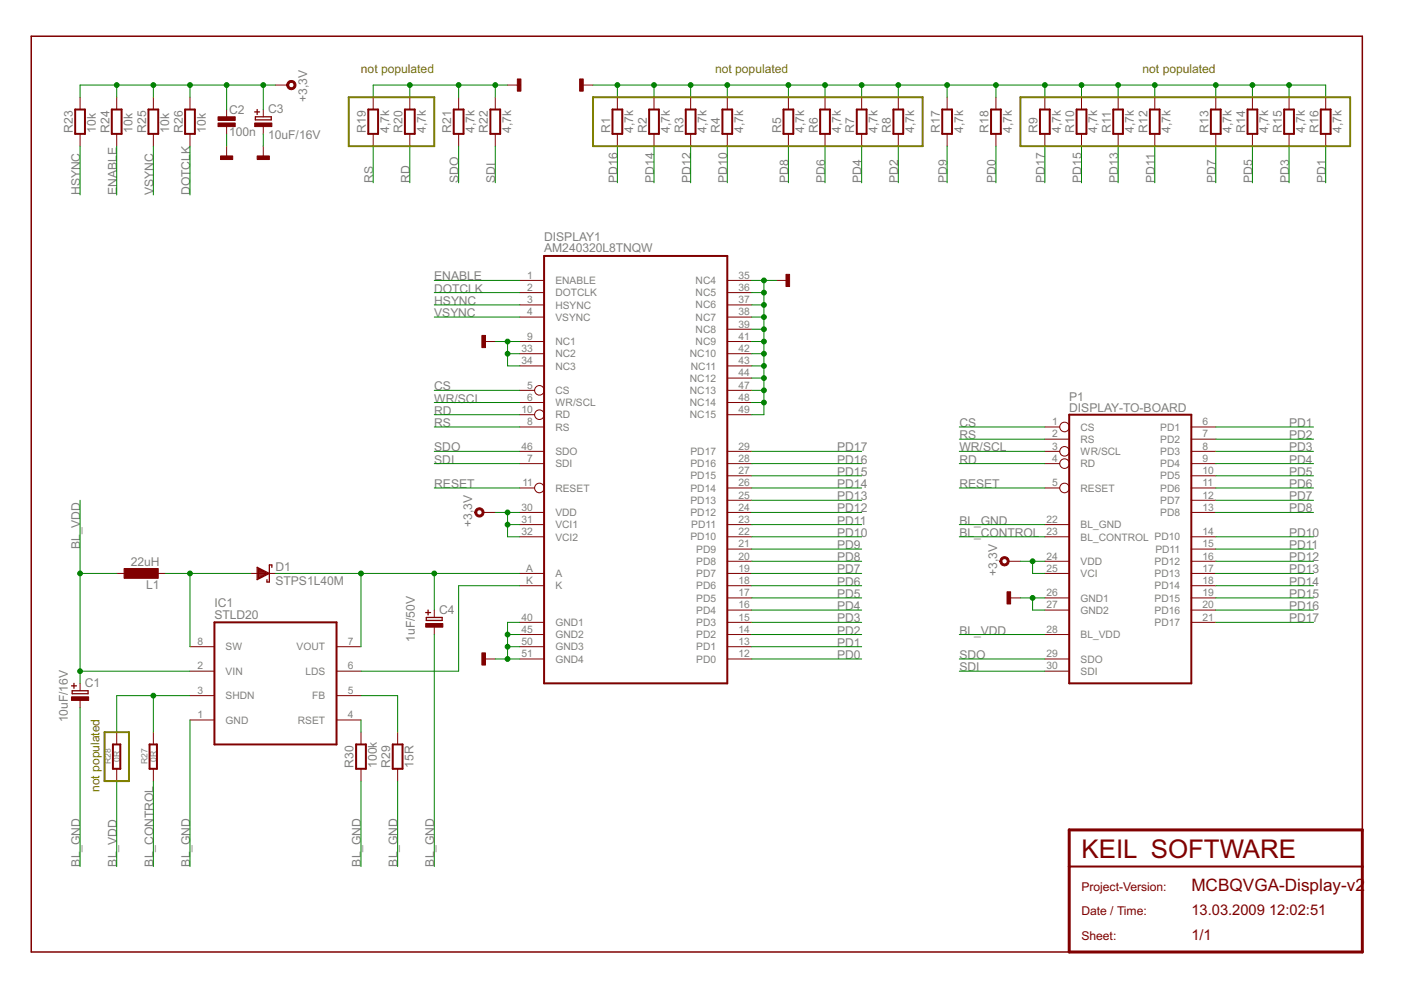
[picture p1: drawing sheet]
<svg xmlns="http://www.w3.org/2000/svg" width="297mm" height="210mm" viewBox="0 0 297 210" stroke-linecap="round" stroke-linejoin="round" font-family="sans-serif">
<g fill="#800000" stroke="#800000" stroke-width=".32">
<path d="M6.6 7.7v194.1z"/>
<path d="M6.6 7.7h282.2z"/>
<path d="M288.8 7.7v168.3z"/>
<path d="M6.6 201.8h220.1z"/>
</g>
<g fill="#800000" stroke="#800000" stroke-width=".63">
<path d="M226.7 183.7v18.1z"/>
<path d="M226.7 176v7.7z"/>
<path d="M226.7 176h62.1z"/>
<path d="M288.8 176v7.7z"/>
<path d="M288.8 183.7v18.1z"/>
<path d="M226.7 201.8h62.1z"/>
</g>
<g fill="#800000" stroke="#800000" stroke-width=".42">
<path d="M226.7 183.7h62.1z"/>
<path d="M115.4 144.9h38.8z"/>
<path d="M154.2 54.3v90.6z"/>
<path d="M115.4 54.3h38.8z"/>
<path d="M115.4 54.3v90.6z"/>
<path d="M226.7 87.9h25.9z"/>
<path d="M252.6 87.9v57z"/>
<path d="M226.7 144.9h25.9z"/>
<path d="M226.7 87.9v57z"/>
<path d="M199.8 23.2v5.2z"/>
<path d="M199.8 23.2h2z"/>
<path d="M201.8 23.2v5.2z"/>
<path d="M199.8 28.4h2z"/>
<path d="M210.1 23.2v5.2z"/>
<path d="M210.1 23.2h2.1z"/>
<path d="M212.2 23.2v5.2z"/>
<path d="M210.1 28.4h2.1z"/>
<path d="M96.2 23.2v5.2z"/>
<path d="M96.2 23.2h2.1z"/>
<path d="M98.3 23.2v5.2z"/>
<path d="M96.2 28.4h2.1z"/>
<path d="M104 23.2v5.2z"/>
<path d="M104 23.2h2z"/>
<path d="M106 23.2v5.2z"/>
<path d="M104 28.4h2z"/>
<path d="M15.9 23.2v5.2z"/>
<path d="M15.9 23.2h2.1z"/>
<path d="M18 23.2v5.2z"/>
<path d="M15.9 28.4h2.1z"/>
<path d="M23.7 23.2v5.2z"/>
<path d="M23.7 23.2h2.1z"/>
<path d="M25.8 23.2v5.2z"/>
<path d="M23.7 28.4h2.1z"/>
<path d="M31.5 23.2v5.2z"/>
<path d="M31.5 23.2h2z"/>
<path d="M33.5 23.2v5.2z"/>
<path d="M31.5 28.4h2z"/>
<path d="M39.2 23.2v5.2z"/>
<path d="M39.2 23.2h2.1z"/>
<path d="M41.3 23.2v5.2z"/>
<path d="M39.2 28.4h2.1z"/>
<path d="M45.5 157.8h25.9z"/>
<path d="M71.4 132v25.8z"/>
<path d="M45.5 132h25.9z"/>
<path d="M45.5 132v25.8z"/>
<path d="M31.7 157.8v5.2z"/>
<path d="M31.7 163h1.6z"/>
<path d="M33.3 157.8v5.2z"/>
<path d="M31.7 157.8h1.6z"/>
<path d="M23.9 157.8v5.2z"/>
<path d="M23.9 163h1.6z"/>
<path d="M25.5 157.8v5.2z"/>
<path d="M23.9 157.8h1.6z"/>
<path d="M83.3 157.8v5.2z"/>
<path d="M83.3 157.8h2z"/>
<path d="M85.3 157.8v5.2z"/>
<path d="M83.3 163h2z"/>
<path d="M75.5 157.8v5.2z"/>
<path d="M75.5 157.8h2.1z"/>
<path d="M77.6 157.8v5.2z"/>
<path d="M75.5 163h2.1z"/>
<path d="M78.1 23.2v5.2z"/>
<path d="M78.1 23.2h2.1z"/>
<path d="M80.2 23.2v5.2z"/>
<path d="M78.1 28.4h2.1z"/>
<path d="M85.9 23.2v5.2z"/>
<path d="M85.9 23.2h2z"/>
<path d="M87.9 23.2v5.2z"/>
<path d="M85.9 28.4h2z"/>
<path d="M129.9 23.2v5.2z"/>
<path d="M129.9 23.2h2z"/>
<path d="M131.9 23.2v5.2z"/>
<path d="M129.9 28.4h2z"/>
<path d="M137.6 23.2v5.2z"/>
<path d="M137.6 23.2h2.1z"/>
<path d="M139.7 23.2v5.2z"/>
<path d="M137.6 28.4h2.1z"/>
<path d="M145.4 23.2v5.2z"/>
<path d="M145.4 23.2h2.1z"/>
<path d="M147.5 23.2v5.2z"/>
<path d="M145.4 28.4h2.1z"/>
<path d="M153.2 23.2v5.2z"/>
<path d="M153.2 23.2h2z"/>
<path d="M155.2 23.2v5.2z"/>
<path d="M153.2 28.4h2z"/>
<path d="M166.1 23.2v5.2z"/>
<path d="M166.1 23.2h2.1z"/>
<path d="M168.2 23.2v5.2z"/>
<path d="M166.1 28.4h2.1z"/>
<path d="M173.9 23.2v5.2z"/>
<path d="M173.9 23.2h2.1z"/>
<path d="M176 23.2v5.2z"/>
<path d="M173.9 28.4h2.1z"/>
<path d="M181.7 23.2v5.2z"/>
<path d="M181.7 23.2h2z"/>
<path d="M183.7 23.2v5.2z"/>
<path d="M181.7 28.4h2z"/>
<path d="M189.4 23.2v5.2z"/>
<path d="M189.4 23.2h2.1z"/>
<path d="M191.5 23.2v5.2z"/>
<path d="M189.4 28.4h2.1z"/>
<path d="M220.5 23.2v5.2z"/>
<path d="M220.5 23.2h2.1z"/>
<path d="M222.6 23.2v5.2z"/>
<path d="M220.5 28.4h2.1z"/>
<path d="M228.3 23.2v5.2z"/>
<path d="M228.3 23.2h2z"/>
<path d="M230.3 23.2v5.2z"/>
<path d="M228.3 28.4h2z"/>
<path d="M236 23.2v5.2z"/>
<path d="M236 23.2h2.1z"/>
<path d="M238.1 23.2v5.2z"/>
<path d="M236 28.4h2.1z"/>
<path d="M243.8 23.2v5.2z"/>
<path d="M243.8 23.2h2.1z"/>
<path d="M245.9 23.2v5.2z"/>
<path d="M243.8 28.4h2.1z"/>
<path d="M256.7 23.2v5.2z"/>
<path d="M256.7 23.2h2.1z"/>
<path d="M258.8 23.2v5.2z"/>
<path d="M256.7 28.4h2.1z"/>
<path d="M264.5 23.2v5.2z"/>
<path d="M264.5 23.2h2.1z"/>
<path d="M266.6 23.2v5.2z"/>
<path d="M264.5 28.4h2.1z"/>
<path d="M272.3 23.2v5.2z"/>
<path d="M272.3 23.2h2z"/>
<path d="M274.3 23.2v5.2z"/>
<path d="M272.3 28.4h2z"/>
<path d="M280 23.2v5.2z"/>
<path d="M280 23.2h2.1z"/>
<path d="M282.1 23.2v5.2z"/>
<path d="M280 28.4h2.1z"/>
</g>
<g fill="#800000" stroke="#800000" stroke-width=".21">
<path d="M110.2 108.6h5.2z"/>
<path d="M110.2 132h5.2z"/>
<path d="M110.2 59.5h5.2z"/>
<path d="M110.2 62h5.2z"/>
<path d="M110.2 64.6h5.2z"/>
<path d="M110.2 67.2h5.2z"/>
<path d="M110.2 72.4h5.2z"/>
<path d="M110.2 75h5.2z"/>
<path d="M110.2 77.6h5.2z"/>
<path d="M110.2 82.8h3.1z"/>
<path d="M110.2 85.3h5.2z"/>
<path d="M110.2 87.9h3.1z"/>
<path d="M110.2 90.5h5.2z"/>
<path d="M110.2 95.7h5.2z"/>
<path d="M110.2 98.3h5.2z"/>
<path d="M110.2 103.5h3.1z"/>
<path d="M110.2 111.2h5.2z"/>
<path d="M110.2 113.8h5.2z"/>
<path d="M110.2 121.6h5.2z"/>
<path d="M110.2 124.2h5.2z"/>
<path d="M110.2 134.5h5.2z"/>
<path d="M110.2 137.1h5.2z"/>
<path d="M110.2 139.7h5.2z"/>
<path d="M154.2 59.5h5.2z"/>
<path d="M154.2 62h5.2z"/>
<path d="M154.2 64.6h5.2z"/>
<path d="M154.2 67.2h5.2z"/>
<path d="M154.2 69.8h5.2z"/>
<path d="M154.2 72.4h5.2z"/>
<path d="M154.2 75h5.2z"/>
<path d="M154.2 77.6h5.2z"/>
<path d="M154.2 80.2h5.2z"/>
<path d="M154.2 82.8h5.2z"/>
<path d="M154.2 85.3h5.2z"/>
<path d="M154.2 87.9h5.2z"/>
<path d="M154.2 139.7h5.2z"/>
<path d="M154.2 137.1h5.2z"/>
<path d="M154.2 134.5h5.2z"/>
<path d="M154.2 132h5.2z"/>
<path d="M154.2 129.3h5.2z"/>
<path d="M154.2 126.8h5.2z"/>
<path d="M154.2 124.2h5.2z"/>
<path d="M154.2 121.6h5.2z"/>
<path d="M154.2 119h5.2z"/>
<path d="M154.2 116.4h5.2z"/>
<path d="M154.2 113.8h5.2z"/>
<path d="M154.2 111.2h5.2z"/>
<path d="M154.2 108.6h5.2z"/>
<path d="M154.2 106.1h5.2z"/>
<path d="M154.2 103.5h5.2z"/>
<path d="M154.2 100.9h5.2z"/>
<path d="M154.2 98.3h5.2z"/>
<path d="M154.2 95.7h5.2z"/>
<path d="M252.6 90.5h5.2z"/>
<path d="M221.5 90.5h3.2z"/>
<path d="M221.5 93.1h5.2z"/>
<path d="M221.5 95.7h3.2z"/>
<path d="M221.5 98.3h3.2z"/>
<path d="M221.5 103.5h3.2z"/>
<path d="M221.5 111.2h5.2z"/>
<path d="M221.5 113.8h5.2z"/>
<path d="M221.5 119h5.2z"/>
<path d="M221.5 121.6h5.2z"/>
<path d="M221.5 126.8h5.2z"/>
<path d="M221.5 129.3h5.2z"/>
<path d="M221.5 134.5h5.2z"/>
<path d="M221.5 139.7h5.2z"/>
<path d="M221.5 142.3h5.2z"/>
<path d="M252.6 93.1h5.2z"/>
<path d="M252.6 95.7h5.2z"/>
<path d="M252.6 98.3h5.2z"/>
<path d="M252.6 100.9h5.2z"/>
<path d="M252.6 103.5h5.2z"/>
<path d="M252.6 106.1h5.2z"/>
<path d="M252.6 108.6h5.2z"/>
<path d="M252.6 113.8h5.2z"/>
<path d="M252.6 116.4h5.2z"/>
<path d="M252.6 119h5.2z"/>
<path d="M252.6 121.6h5.2z"/>
<path d="M252.6 124.2h5.2z"/>
<path d="M252.6 126.8h5.2z"/>
<path d="M252.6 129.3h5.2z"/>
<path d="M252.6 132h5.2z"/>
<path d="M213.8 126.8h2.5z"/>
<path d="M213.8 119h2.5z"/>
<path d="M102.4 108.6h2.6z"/>
<path d="M102.4 139.7h2.6z"/>
<path d="M123.1 18h2.6z"/>
<path d="M200.8 28.4v2.6z"/>
<path d="M200.8 20.6v2.6z"/>
<path d="M211.2 28.4v2.6z"/>
<path d="M211.2 20.6v2.6z"/>
<path d="M97.2 28.4v2.6z"/>
<path d="M97.2 20.6v2.6z"/>
<path d="M105 28.4v2.6z"/>
<path d="M105 20.6v2.6z"/>
<path d="M107.6 18h2.6z"/>
<path d="M17 28.4v2.6z"/>
<path d="M17 20.6v2.6z"/>
<path d="M24.7 28.4v2.6z"/>
<path d="M24.7 20.6v2.6z"/>
<path d="M32.5 28.4v2.6z"/>
<path d="M32.5 20.6v2.6z"/>
<path d="M40.3 28.4v2.6z"/>
<path d="M40.3 20.6v2.6z"/>
<path d="M48 23.2v1.6z"/>
<path d="M48 26.8v1.6z"/>
<path d="M55.8 23.2v1.6z"/>
<path d="M55.8 26.8v1.6z"/>
<path d="M58.4 18h2.6z"/>
<path d="M48 31v2.6z"/>
<path d="M55.8 31v2.6z"/>
<path d="M102.4 72.4h2.6z"/>
<path d="M40.3 147.5h5.2z"/>
<path d="M71.4 152.7h5.1z"/>
<path d="M40.3 152.7h5.2z"/>
<path d="M40.3 137.1h5.2z"/>
<path d="M71.4 137.1h5.1z"/>
<path d="M71.4 142.3h5.1z"/>
<path d="M71.4 147.5h5.1z"/>
<path d="M40.3 142.3h5.2z"/>
<path d="M53.2 121.6h2.6z"/>
<path d="M55.8 121.6h2.6z"/>
<path d="M32.5 121.6h2.6z"/>
<path d="M24.7 121.6h2.6z"/>
<path d="M17 144.9v1.6z"/>
<path d="M17 148.5v1.6z"/>
<path d="M32.5 155.2v2.6z"/>
<path d="M32.5 163v2.6z"/>
<path d="M24.7 155.2v2.6z"/>
<path d="M24.7 163v2.6z"/>
<path d="M92.1 129.3v1.6z"/>
<path d="M92.1 133v1.5z"/>
<path d="M84.3 163v2.6z"/>
<path d="M84.3 155.2v2.6z"/>
<path d="M76.5 163v2.6z"/>
<path d="M76.5 155.2v2.6z"/>
<path d="M164.6 59.5h2.6z"/>
<path d="M79.1 28.4v2.6z"/>
<path d="M79.1 20.6v2.6z"/>
<path d="M86.9 28.4v2.6z"/>
<path d="M86.9 20.6v2.6z"/>
<path d="M130.9 28.4v2.6z"/>
<path d="M130.9 20.6v2.6z"/>
<path d="M138.7 28.4v2.6z"/>
<path d="M138.7 20.6v2.6z"/>
<path d="M146.4 28.4v2.6z"/>
<path d="M146.4 20.6v2.6z"/>
<path d="M154.2 28.4v2.6z"/>
<path d="M154.2 20.6v2.6z"/>
<path d="M167.2 28.4v2.6z"/>
<path d="M167.2 20.6v2.6z"/>
<path d="M174.9 28.4v2.6z"/>
<path d="M174.9 20.6v2.6z"/>
<path d="M182.7 28.4v2.6z"/>
<path d="M182.7 20.6v2.6z"/>
<path d="M190.5 28.4v2.6z"/>
<path d="M190.5 20.6v2.6z"/>
<path d="M221.5 28.4v2.6z"/>
<path d="M221.5 20.6v2.6z"/>
<path d="M229.3 28.4v2.6z"/>
<path d="M229.3 20.6v2.6z"/>
<path d="M237.1 28.4v2.6z"/>
<path d="M237.1 20.6v2.6z"/>
<path d="M244.8 28.4v2.6z"/>
<path d="M244.8 20.6v2.6z"/>
<path d="M257.8 28.4v2.6z"/>
<path d="M257.8 20.6v2.6z"/>
<path d="M265.5 28.4v2.6z"/>
<path d="M265.5 20.6v2.6z"/>
<path d="M273.3 28.4v2.6z"/>
<path d="M273.3 20.6v2.6z"/>
<path d="M281.1 28.4v2.6z"/>
<path d="M281.1 20.6v2.6z"/>
<path d="M212.2 118.4a.98 .98 0 0 1 1.6 0 .98 .98 0 0 1-.5 1.5 .98 .98 0 0 1-1.3-.9h.4a.58 .58 0 0 1 .8-.5 .58 .58 0 0 1 .2 1 .58 .58 0 0 1-1-.3v-.2h-.4z" fill-rule="evenodd"/>
<path d="M101.1 107.8a.98 .98 0 0 1 1.4 .4 .98 .98 0 0 1-.6 1.4 .98 .98 0 0 1-1.2-1h.4a.57 .57 0 0 1 .7-.5 .57 .57 0 0 1 .3 .9 .57 .57 0 0 1-1-.2v-.2h-.4z" fill-rule="evenodd"/>
<path d="M61.2 17.2a.99 .99 0 0 1 1.5 .4 .99 .99 0 0 1-.7 1.4 .99 .99 0 0 1-1.2-1h.4a.57 .57 0 0 1 .8-.5 .57 .57 0 0 1 .1 1 .57 .57 0 0 1-.9-.3v-.2h-.4z" fill-rule="evenodd"/>
</g>
<g fill="none" stroke="#800000" stroke-width=".21">
<circle cx="114.4" cy="82.8" r="1.02"/>
<circle cx="114.4" cy="87.9" r="1.02"/>
<circle cx="225.7" cy="95.7" r="1.02"/>
<circle cx="225.7" cy="90.5" r="1.02"/>
<circle cx="225.7" cy="98.3" r="1.02"/>
<circle cx="114.4" cy="103.5" r="1.02"/>
<circle cx="225.7" cy="103.5" r="1.02"/>
</g>
<g fill="#800000" stroke="#800000" stroke-width=".21">
<path d="M213.5 125.5h.8v2.6h-.8z"/>
<path d="M102.2 138.4h.7v2.6h-.7z"/>
<path d="M122.9 16.7h.8v2.6h-.8z"/>
<path d="M109.7 16.7h.7v2.6h-.7z"/>
<path d="M46.2 24.8h3.7v.7h-3.7z"/>
<path d="M46.2 26.1h3.7v.7h-3.7z"/>
<path d="M54 26.1h3.6v.7h-3.6z"/>
<path d="M46.8 33.1h2.5v.7h-2.5z"/>
<path d="M54.5 33.1h2.6v.7h-2.6z"/>
<path d="M102.2 71.1h.7v2.6h-.7z"/>
<path d="M26.3 120.5h7.2v2.1h-7.2z"/>
<path d="M15.2 147.7h3.6v.8h-3.6z"/>
<path d="M90.3 132.2h3.6v.8h-3.6z"/>
<path d="M166.6 58.2h.8v2.5h-.8z"/>
</g>
<g fill="#800000" stroke="#800000" stroke-width=".28">
<path d="M54.1 24.8h3.4z"/>
<path d="M54.1 24.8v.6z"/>
<path d="M54.1 25.4h3.4z"/>
<path d="M57.5 24.8v.6z"/>
<path d="M54 23.7h1z"/>
<path d="M54.5 23.2v1.1z"/>
<path d="M54.5 122.9l2.6-1.3z"/>
<path d="M54.5 120.3l2.6 1.3z"/>
<path d="M57.1 119.8v1.8z"/>
<path d="M54.5 120.3v2.6z"/>
<path d="M57.1 121.6v1.8z"/>
<path d="M54.8 120.5l1.8 1.1z"/>
<path d="M54.8 122.6l1.8-1z"/>
<path d="M54.8 120.5v2.1z"/>
<path d="M54.8 122.4h.4z"/>
<path d="M54.8 122.1h.8z"/>
<path d="M54.8 121.9h1.2z"/>
<path d="M54.8 121.7h1.6z"/>
<path d="M54.8 121.5h1.6z"/>
<path d="M54.8 121.2h1.2z"/>
<path d="M54.8 121h.8z"/>
<path d="M54.8 120.8h.4z"/>
<path d="M57.1 119.8h.5z"/>
<path d="M56.6 123.4h.5z"/>
<path d="M57.6 119.8v.5z"/>
<path d="M56.6 122.9v.5z"/>
<path d="M15.3 146.5h3.4z"/>
<path d="M15.3 146.5v.6z"/>
<path d="M15.3 147.1h3.4z"/>
<path d="M18.7 146.5v.6z"/>
<path d="M15.2 145.4h1z"/>
<path d="M15.7 144.9v1z"/>
<path d="M90.4 130.9h3.3z"/>
<path d="M90.4 130.9v.7z"/>
<path d="M90.4 131.6h3.3z"/>
<path d="M93.7 130.9v.7z"/>
<path d="M90.3 129.9h1z"/>
<path d="M90.8 129.3v1.1z"/>
</g>
<g fill="#008000" stroke="#008000" stroke-width=".21">
<path d="M216.3 119h2.6z"/>
<path d="M218.9 119h2.6z"/>
<path d="M218.9 119v2.6z"/>
<path d="M218.9 121.6h2.6z"/>
<path d="M105 108.6h2.6z"/>
<path d="M107.6 108.6h2.6z"/>
<path d="M107.6 108.6v2.6z"/>
<path d="M107.6 111.2h2.6z"/>
<path d="M107.6 111.2v2.6z"/>
<path d="M107.6 113.8h2.6z"/>
<path d="M55.8 18h2.6z"/>
<path d="M48 18h7.8z"/>
<path d="M40.3 18h7.7z"/>
<path d="M32.5 18h7.8z"/>
<path d="M24.7 18h7.8z"/>
<path d="M17 18h7.7z"/>
<path d="M17 18v2.6z"/>
<path d="M24.7 18v2.6z"/>
<path d="M32.5 18v2.6z"/>
<path d="M40.3 18v2.6z"/>
<path d="M48 18v5.2z"/>
<path d="M55.8 18v5.2z"/>
<path d="M216.3 126.8h2.6z"/>
<path d="M218.9 126.8h2.6z"/>
<path d="M218.9 126.8v2.5z"/>
<path d="M218.9 129.3h2.6z"/>
<path d="M105 139.7h2.6z"/>
<path d="M107.6 139.7h2.6z"/>
<path d="M107.6 137.1v2.6z"/>
<path d="M107.6 134.5v2.6z"/>
<path d="M107.6 132v2.5z"/>
<path d="M107.6 132h2.6z"/>
<path d="M107.6 134.5h2.6z"/>
<path d="M107.6 137.1h2.6z"/>
<path d="M125.7 18h5.2z"/>
<path d="M130.9 18v2.6z"/>
<path d="M130.9 18h7.8z"/>
<path d="M138.7 18h7.7z"/>
<path d="M146.4 18h7.8z"/>
<path d="M154.2 18h13z"/>
<path d="M167.2 18h7.7z"/>
<path d="M174.9 18h7.8z"/>
<path d="M182.7 18h7.8z"/>
<path d="M190.5 18h10.3z"/>
<path d="M200.8 18v2.6z"/>
<path d="M200.8 18h10.4z"/>
<path d="M211.2 18h10.3z"/>
<path d="M221.5 18h7.8z"/>
<path d="M229.3 18h7.8z"/>
<path d="M237.1 18h7.7z"/>
<path d="M244.8 18h13z"/>
<path d="M257.8 18h7.7z"/>
<path d="M265.5 18h7.8z"/>
<path d="M273.3 18h7.8z"/>
<path d="M281.1 18v2.6z"/>
<path d="M273.3 18v2.6z"/>
<path d="M265.5 18v2.6z"/>
<path d="M257.8 18v2.6z"/>
<path d="M244.8 18v2.6z"/>
<path d="M237.1 18v2.6z"/>
<path d="M229.3 18v2.6z"/>
<path d="M221.5 18v2.6z"/>
<path d="M211.2 18v2.6z"/>
<path d="M138.7 18v2.6z"/>
<path d="M146.4 18v2.6z"/>
<path d="M154.2 18v2.6z"/>
<path d="M167.2 18v2.6z"/>
<path d="M174.9 18v2.6z"/>
<path d="M182.7 18v2.6z"/>
<path d="M190.5 18v2.6z"/>
<path d="M105 18h2.6z"/>
<path d="M97.2 18h7.8z"/>
<path d="M86.9 18h10.3z"/>
<path d="M79.1 18h7.8z"/>
<path d="M79.1 18v2.6z"/>
<path d="M86.9 18v2.6z"/>
<path d="M97.2 18v2.6z"/>
<path d="M105 18v2.6z"/>
<path d="M48 28.4v2.6z"/>
<path d="M55.8 28.4v2.6z"/>
<path d="M105 72.4h2.6z"/>
<path d="M107.6 72.4h2.6z"/>
<path d="M107.6 72.4v2.6z"/>
<path d="M107.6 75v2.6z"/>
<path d="M107.6 77.6h2.6z"/>
<path d="M107.6 75h2.6z"/>
<path d="M162 59.5h2.6z"/>
<path d="M159.4 59.5h2.6z"/>
<path d="M162 59.5v2.5z"/>
<path d="M162 62v2.6z"/>
<path d="M162 64.6v2.6z"/>
<path d="M162 67.2v2.6z"/>
<path d="M162 69.8v2.6z"/>
<path d="M162 72.4v2.6z"/>
<path d="M162 75v2.6z"/>
<path d="M162 77.6v2.6z"/>
<path d="M162 80.2v2.6z"/>
<path d="M162 82.8v2.5z"/>
<path d="M162 85.3v2.6z"/>
<path d="M159.4 87.9h2.6z"/>
<path d="M159.4 85.3h2.6z"/>
<path d="M159.4 82.8h2.6z"/>
<path d="M159.4 80.2h2.6z"/>
<path d="M159.4 77.6h2.6z"/>
<path d="M159.4 75h2.6z"/>
<path d="M159.4 72.4h2.6z"/>
<path d="M159.4 69.8h2.6z"/>
<path d="M159.4 67.2h2.6z"/>
<path d="M159.4 64.6h2.6z"/>
<path d="M159.4 62h2.6z"/>
<path d="M257.8 90.5h20.7z"/>
<path d="M159.4 137.1h23.3z"/>
<path d="M281.1 31v7.8z"/>
<path d="M257.8 93.1h20.7z"/>
<path d="M159.4 134.5h23.3z"/>
<path d="M190.5 31v7.8z"/>
<path d="M257.8 95.7h20.7z"/>
<path d="M159.4 132h23.3z"/>
<path d="M273.3 31v7.8z"/>
<path d="M257.8 98.3h20.7z"/>
<path d="M159.4 129.3h23.3z"/>
<path d="M182.7 31v7.8z"/>
<path d="M257.8 100.9h20.7z"/>
<path d="M159.4 126.8h23.3z"/>
<path d="M265.5 31v7.8z"/>
<path d="M257.8 103.5h20.7z"/>
<path d="M159.4 124.2h23.3z"/>
<path d="M174.9 31v7.8z"/>
<path d="M257.8 106.1h20.7z"/>
<path d="M159.4 121.6h23.3z"/>
<path d="M257.8 31v7.8z"/>
<path d="M257.8 108.6h20.7z"/>
<path d="M159.4 119h23.3z"/>
<path d="M167.2 31v7.8z"/>
<path d="M159.4 113.8h23.3z"/>
<path d="M257.8 113.8h20.7z"/>
<path d="M154.2 31v7.8z"/>
<path d="M257.8 116.4h20.7z"/>
<path d="M159.4 111.2h23.3z"/>
<path d="M244.8 31v7.8z"/>
<path d="M257.8 119h20.7z"/>
<path d="M159.4 108.6h23.3z"/>
<path d="M146.4 31v7.8z"/>
<path d="M257.8 121.6h20.7z"/>
<path d="M159.4 106.1h23.3z"/>
<path d="M237.1 31v7.8z"/>
<path d="M257.8 124.2h20.7z"/>
<path d="M159.4 103.5h23.3z"/>
<path d="M138.7 31v7.8z"/>
<path d="M257.8 126.8h20.7z"/>
<path d="M159.4 100.9h23.3z"/>
<path d="M229.3 31v7.8z"/>
<path d="M257.8 129.3h20.7z"/>
<path d="M159.4 98.3h23.3z"/>
<path d="M130.9 31v7.8z"/>
<path d="M257.8 132h20.7z"/>
<path d="M159.4 95.7h23.3z"/>
<path d="M221.5 31v7.8z"/>
<path d="M92.1 95.7h18.1z"/>
<path d="M203.4 139.7h18.1z"/>
<path d="M97.2 31v7.8z"/>
<path d="M92.1 98.3h18.1z"/>
<path d="M203.4 142.3h18.1z"/>
<path d="M105 31v7.8z"/>
<path d="M203.4 90.5h18.1z"/>
<path d="M92.1 82.8h18.1z"/>
<path d="M203.4 93.1h18.1z"/>
<path d="M92.1 90.5h18.1z"/>
<path d="M79.1 31v7.8z"/>
<path d="M203.4 95.7h18.1z"/>
<path d="M92.1 85.3h18.1z"/>
<path d="M203.4 98.3h18.1z"/>
<path d="M92.1 87.9h18.1z"/>
<path d="M86.9 31v7.8z"/>
<path d="M203.4 103.5h18.1z"/>
<path d="M92.1 103.5h18.1z"/>
<path d="M200.8 31v7.8z"/>
<path d="M159.4 116.4h23.3z"/>
<path d="M211.2 31v7.8z"/>
<path d="M159.4 139.7h23.3z"/>
<path d="M17 31v10.3z"/>
<path d="M92.1 64.6h18.1z"/>
<path d="M92.1 59.5h18.1z"/>
<path d="M24.7 31v10.3z"/>
<path d="M92.1 62h18.1z"/>
<path d="M40.3 31v10.3z"/>
<path d="M92.1 67.2h18.1z"/>
<path d="M32.5 31v10.3z"/>
<path d="M35.1 121.6h5.2z"/>
<path d="M40.3 121.6h12.9z"/>
<path d="M40.3 121.6v15.5z"/>
<path d="M76.5 121.6v15.5z"/>
<path d="M58.4 121.6h18.1z"/>
<path d="M92.1 121.6h18.1z"/>
<path d="M76.5 121.6h15.6z"/>
<path d="M92.1 121.6v7.7z"/>
<path d="M203.4 111.2h18.1z"/>
<path d="M17 150.1v33.6z"/>
<path d="M40.3 152.7v31z"/>
<path d="M76.5 165.6v18.1z"/>
<path d="M84.3 165.6v18.1z"/>
<path d="M92.1 134.5v49.2z"/>
<path d="M203.4 113.8h18.1z"/>
<path d="M32.5 165.6v18.1z"/>
<path d="M203.4 134.5h18.1z"/>
<path d="M17 121.6h7.7z"/>
<path d="M17 121.6v20.7z"/>
<path d="M17 142.3v2.6z"/>
<path d="M17 106.1v15.5z"/>
<path d="M17 142.3h23.3z"/>
<path d="M24.7 165.6v18.1z"/>
<path d="M32.5 147.5h7.8z"/>
<path d="M32.5 147.5v7.7z"/>
<path d="M24.7 147.5h7.8z"/>
<path d="M24.7 147.5v7.7z"/>
<path d="M76.5 142.3h20.7z"/>
<path d="M97.2 124.2v18.1z"/>
<path d="M97.2 124.2h13z"/>
<path d="M76.5 147.5h7.8z"/>
<path d="M84.3 147.5v7.7z"/>
<path d="M76.5 152.7v2.5z"/>
<circle cx="218.9" cy="119" r=".51"/>
<circle cx="107.6" cy="108.6" r=".51"/>
<circle cx="107.6" cy="111.2" r=".51"/>
<circle cx="24.7" cy="18" r=".51"/>
<circle cx="32.5" cy="18" r=".51"/>
<circle cx="40.3" cy="18" r=".51"/>
<circle cx="48" cy="18" r=".51"/>
<circle cx="55.8" cy="18" r=".51"/>
<circle cx="218.9" cy="126.8" r=".51"/>
<circle cx="107.6" cy="139.7" r=".51"/>
<circle cx="107.6" cy="134.5" r=".51"/>
<circle cx="107.6" cy="137.1" r=".51"/>
<circle cx="130.9" cy="18" r=".51"/>
<circle cx="200.8" cy="18" r=".51"/>
<circle cx="273.3" cy="18" r=".51"/>
<circle cx="265.5" cy="18" r=".51"/>
<circle cx="257.8" cy="18" r=".51"/>
<circle cx="244.8" cy="18" r=".51"/>
<circle cx="237.1" cy="18" r=".51"/>
<circle cx="229.3" cy="18" r=".51"/>
<circle cx="221.5" cy="18" r=".51"/>
<circle cx="211.2" cy="18" r=".51"/>
<circle cx="138.7" cy="18" r=".51"/>
<circle cx="146.4" cy="18" r=".51"/>
<circle cx="154.2" cy="18" r=".51"/>
<circle cx="167.2" cy="18" r=".51"/>
<circle cx="174.9" cy="18" r=".51"/>
<circle cx="182.7" cy="18" r=".51"/>
<circle cx="190.5" cy="18" r=".51"/>
<circle cx="86.9" cy="18" r=".51"/>
<circle cx="97.2" cy="18" r=".51"/>
<circle cx="105" cy="18" r=".51"/>
<circle cx="107.6" cy="72.4" r=".51"/>
<circle cx="107.6" cy="75" r=".51"/>
<circle cx="162" cy="59.5" r=".51"/>
<circle cx="162" cy="85.3" r=".51"/>
<circle cx="162" cy="82.8" r=".51"/>
<circle cx="162" cy="80.2" r=".51"/>
<circle cx="162" cy="77.6" r=".51"/>
<circle cx="162" cy="75" r=".51"/>
<circle cx="162" cy="72.4" r=".51"/>
<circle cx="162" cy="69.8" r=".51"/>
<circle cx="162" cy="67.2" r=".51"/>
<circle cx="162" cy="64.6" r=".51"/>
<circle cx="162" cy="62" r=".51"/>
<circle cx="40.3" cy="121.6" r=".51"/>
<circle cx="76.5" cy="121.6" r=".51"/>
<circle cx="92.1" cy="121.6" r=".51"/>
<circle cx="17" cy="121.6" r=".51"/>
<circle cx="17" cy="142.3" r=".51"/>
<circle cx="32.5" cy="147.5" r=".51"/>
</g>
<g fill="#808000" stroke="#808000" stroke-width=".42">
<path d="M125.7 20.6h69.9z"/>
<path d="M195.6 20.6v10.4z"/>
<path d="M125.7 31h69.9z"/>
<path d="M125.7 20.6v10.4z"/>
<path d="M216.3 20.6h70z"/>
<path d="M216.3 31h70z"/>
<path d="M216.3 20.6v10.4z"/>
<path d="M286.3 20.6v10.4z"/>
<path d="M73.9 20.6v10.4z"/>
<path d="M92.1 20.6v10.4z"/>
<path d="M73.9 20.6h18.2z"/>
<path d="M73.9 31h18.2z"/>
<path d="M22.2 155.2v10.4z"/>
<path d="M27.3 155.2v10.4z"/>
<path d="M22.2 155.2h5.1z"/>
<path d="M22.2 165.6h5.1z"/>
</g>
<text font-size="6.1" fill="#800000" x="229.3" y="181.9">KEIL SOFTWARE</text>
<text font-size="4.1" fill="#800000" x="252.6" y="188.9">MCBQVGA-Display-v2</text>
<g font-size="3.5" fill="#800000">
<text x="252.6" y="194.1">13.03.2009</text>
<text x="269.1" y="194.1">12:02:51</text>
<text x="252.6" y="199.3">1/1</text>
</g>
<g font-size="2.9" fill="#808000">
<text x="76.5" y="15.4">not populated</text>
<text x="151.6" y="15.4">not populated</text>
<text x="242.2" y="15.4">not populated</text>
<text x="21.1" y="167.9" transform="rotate(-90 21.1 167.9)">not populated</text>
</g>
<g font-size="2.9" fill="#808080">
<text x="56.9" y="24">C3</text>
<text x="65.1" y="21.7" transform="rotate(-90 65.1 21.7)">+3,3V</text>
<text x="15.4" y="28.1" transform="rotate(-90 15.4 28.1)">R23</text>
<text x="20.3" y="28.1" transform="rotate(-90 20.3 28.1)">10k</text>
<text x="23.2" y="28.1" transform="rotate(-90 23.2 28.1)">R24</text>
<text x="28.1" y="28.1" transform="rotate(-90 28.1 28.1)">10k</text>
<text x="31" y="28.1" transform="rotate(-90 31 28.1)">R25</text>
<text x="35.9" y="28.1" transform="rotate(-90 35.9 28.1)">10k</text>
<text x="38.7" y="28.1" transform="rotate(-90 38.7 28.1)">R26</text>
<text x="43.6" y="28.1" transform="rotate(-90 43.6 28.1)">10k</text>
<text x="48.6" y="28.9">100n</text>
<text x="48.6" y="24.2">C2</text>
<text x="56.9" y="29.4">10uF/16V</text>
<text x="77.6" y="28.1" transform="rotate(-90 77.6 28.1)">R19</text>
<text x="82.5" y="28.1" transform="rotate(-90 82.5 28.1)">4,7k</text>
<text x="85.3" y="28.1" transform="rotate(-90 85.3 28.1)">R20</text>
<text x="90.3" y="28.1" transform="rotate(-90 90.3 28.1)">4,7k</text>
<text x="95.7" y="28.1" transform="rotate(-90 95.7 28.1)">R21</text>
<text x="100.6" y="28.1" transform="rotate(-90 100.6 28.1)">4,7k</text>
<text x="103.5" y="28.1" transform="rotate(-90 103.5 28.1)">R22</text>
<text x="108.4" y="28.1" transform="rotate(-90 108.4 28.1)">4,7k</text>
<text x="129.3" y="28.1" transform="rotate(-90 129.3 28.1)">R1</text>
<text x="134.3" y="28.1" transform="rotate(-90 134.3 28.1)">4,7k</text>
<text x="137.1" y="28.1" transform="rotate(-90 137.1 28.1)">R2</text>
<text x="142" y="28.1" transform="rotate(-90 142 28.1)">4,7k</text>
<text x="144.9" y="28.1" transform="rotate(-90 144.9 28.1)">R3</text>
<text x="149.8" y="28.1" transform="rotate(-90 149.8 28.1)">4,7k</text>
<text x="152.7" y="28.1" transform="rotate(-90 152.7 28.1)">R4</text>
<text x="157.6" y="28.1" transform="rotate(-90 157.6 28.1)">4,7k</text>
<text x="165.6" y="28.1" transform="rotate(-90 165.6 28.1)">R5</text>
<text x="170.5" y="28.1" transform="rotate(-90 170.5 28.1)">4,7k</text>
<text x="173.4" y="28.1" transform="rotate(-90 173.4 28.1)">R6</text>
<text x="178.3" y="28.1" transform="rotate(-90 178.3 28.1)">4,7k</text>
<text x="181.1" y="28.1" transform="rotate(-90 181.1 28.1)">R7</text>
<text x="186.1" y="28.1" transform="rotate(-90 186.1 28.1)">4,7k</text>
<text x="188.9" y="28.1" transform="rotate(-90 188.9 28.1)">R8</text>
<text x="193.8" y="28.1" transform="rotate(-90 193.8 28.1)">4,7k</text>
<text x="199.3" y="28.1" transform="rotate(-90 199.3 28.1)">R17</text>
<text x="204.2" y="28.1" transform="rotate(-90 204.2 28.1)">4,7k</text>
<text x="209.6" y="28.1" transform="rotate(-90 209.6 28.1)">R18</text>
<text x="214.5" y="28.1" transform="rotate(-90 214.5 28.1)">4,7k</text>
<text x="220" y="28.1" transform="rotate(-90 220 28.1)">R9</text>
<text x="224.9" y="28.1" transform="rotate(-90 224.9 28.1)">4,7k</text>
<text x="227.7" y="28.1" transform="rotate(-90 227.7 28.1)">R10</text>
<text x="232.7" y="28.1" transform="rotate(-90 232.7 28.1)">4,7k</text>
<text x="235.5" y="28.1" transform="rotate(-90 235.5 28.1)">R11</text>
<text x="240.4" y="28.1" transform="rotate(-90 240.4 28.1)">4,7k</text>
<text x="243.3" y="28.1" transform="rotate(-90 243.3 28.1)">R12</text>
<text x="248.2" y="28.1" transform="rotate(-90 248.2 28.1)">4,7k</text>
<text x="256.2" y="28.1" transform="rotate(-90 256.2 28.1)">R13</text>
<text x="261.1" y="28.1" transform="rotate(-90 261.1 28.1)">4,7k</text>
<text x="264" y="28.1" transform="rotate(-90 264 28.1)">R14</text>
<text x="268.9" y="28.1" transform="rotate(-90 268.9 28.1)">4,7k</text>
<text x="271.8" y="28.1" transform="rotate(-90 271.8 28.1)">R15</text>
<text x="276.7" y="28.1" transform="rotate(-90 276.7 28.1)">4,7k</text>
<text x="279.5" y="28.1" transform="rotate(-90 279.5 28.1)">R16</text>
<text x="284.4" y="28.1" transform="rotate(-90 284.4 28.1)">4,7k</text>
<text x="17" y="41.3" transform="rotate(-90 17 41.3)">HSYNC</text>
<text x="24.7" y="41.3" transform="rotate(-90 24.7 41.3)">ENABLE</text>
<text x="32.5" y="41.3" transform="rotate(-90 32.5 41.3)">VSYNC</text>
<text x="40.3" y="41.3" transform="rotate(-90 40.3 41.3)">DOTCLK</text>
<text x="79.1" y="38.7" transform="rotate(-90 79.1 38.7)">RS</text>
<text x="86.9" y="38.7" transform="rotate(-90 86.9 38.7)">RD</text>
<text x="97.2" y="38.7" transform="rotate(-90 97.2 38.7)">SDO</text>
<text x="105" y="38.7" transform="rotate(-90 105 38.7)">SDI</text>
<text x="130.9" y="38.7" transform="rotate(-90 130.9 38.7)">PD16</text>
<text x="138.7" y="38.7" transform="rotate(-90 138.7 38.7)">PD14</text>
<text x="146.4" y="38.7" transform="rotate(-90 146.4 38.7)">PD12</text>
<text x="154.2" y="38.7" transform="rotate(-90 154.2 38.7)">PD10</text>
<text x="167.2" y="38.7" transform="rotate(-90 167.2 38.7)">PD8</text>
<text x="174.9" y="38.7" transform="rotate(-90 174.9 38.7)">PD6</text>
<text x="182.7" y="38.7" transform="rotate(-90 182.7 38.7)">PD4</text>
<text x="190.5" y="38.7" transform="rotate(-90 190.5 38.7)">PD2</text>
<text x="200.8" y="38.7" transform="rotate(-90 200.8 38.7)">PD9</text>
<text x="211.2" y="38.7" transform="rotate(-90 211.2 38.7)">PD0</text>
<text x="221.5" y="38.7" transform="rotate(-90 221.5 38.7)">PD17</text>
<text x="229.3" y="38.7" transform="rotate(-90 229.3 38.7)">PD15</text>
<text x="237.1" y="38.7" transform="rotate(-90 237.1 38.7)">PD13</text>
<text x="244.8" y="38.7" transform="rotate(-90 244.8 38.7)">PD11</text>
<text x="257.8" y="38.7" transform="rotate(-90 257.8 38.7)">PD7</text>
<text x="265.5" y="38.7" transform="rotate(-90 265.5 38.7)">PD5</text>
<text x="273.3" y="38.7" transform="rotate(-90 273.3 38.7)">PD3</text>
<text x="281.1" y="38.7" transform="rotate(-90 281.1 38.7)">PD1</text>
<text x="115.4" y="53.5">AM240320L8TNQW</text>
<text x="115.4" y="51">DISPLAY1</text>
<text x="92.1" y="59.5">ENABLE</text>
<text x="92.1" y="64.6">HSYNC</text>
<text x="92.1" y="62">DOTCLK</text>
<text x="92.1" y="67.2">VSYNC</text>
<text x="92.1" y="82.8">CS</text>
<text x="92.1" y="85.3">WR/SCL</text>
<text x="92.1" y="87.9">RD</text>
<text x="226.7" y="87.4">DISPLAY-TO-BOARD</text>
<text x="226.7" y="85">P1</text>
<text x="92.1" y="95.7">SDO</text>
<text x="92.1" y="90.5">RS</text>
<text x="177.5" y="95.7">PD17</text>
<text x="203.4" y="90.5">CS</text>
<text x="203.4" y="93.1">RS</text>
<text x="203.4" y="95.7">WR/SCL</text>
<text x="273.3" y="90.5">PD1</text>
<text x="273.3" y="93.1">PD2</text>
<text x="273.3" y="95.7">PD3</text>
<text x="92.1" y="98.3">SDI</text>
<text x="177.5" y="100.9">PD15</text>
<text x="177.5" y="98.3">PD16</text>
<text x="203.4" y="98.3">RD</text>
<text x="273.3" y="98.3">PD4</text>
<text x="273.3" y="100.9">PD5</text>
<text x="92.1" y="103.5">RESET</text>
<text x="177.5" y="106.1">PD13</text>
<text x="177.5" y="103.5">PD14</text>
<text x="203.4" y="103.5">RESET</text>
<text x="273.3" y="103.5">PD6</text>
<text x="273.3" y="106.1">PD7</text>
<text x="100.1" y="111.8" transform="rotate(-90 100.1 111.8)">+3,3V</text>
<text x="177.5" y="113.8">PD10</text>
<text x="177.5" y="111.2">PD11</text>
<text x="177.5" y="108.6">PD12</text>
<text x="203.4" y="111.2">BL_GND</text>
<text x="203.4" y="113.8">BL_CONTROL</text>
<text x="273.3" y="108.6">PD8</text>
<text x="273.3" y="113.8">PD10</text>
<text x="17" y="116.4" transform="rotate(-90 17 116.4)">BL_VDD</text>
<text x="177.5" y="119">PD8</text>
<text x="177.5" y="116.4">PD9</text>
<text x="273.3" y="116.4">PD11</text>
<text x="273.3" y="119">PD12</text>
<text x="27.7" y="120">22uH</text>
<text x="31" y="124.9">L1</text>
<text x="58.4" y="123.9">STPS1L40M</text>
<text x="58.4" y="121.1">D1</text>
<text x="177.5" y="124.2">PD6</text>
<text x="177.5" y="121.6">PD7</text>
<text x="211.4" y="122.1" transform="rotate(-90 211.4 122.1)">+3,3V</text>
<text x="273.3" y="121.6">PD13</text>
<text x="273.3" y="124.2">PD14</text>
<text x="45.5" y="131.2">STLD20</text>
<text x="45.5" y="128.7">IC1</text>
<text x="93.1" y="130.1">C4</text>
<text x="177.5" y="131.9">PD3</text>
<text x="177.5" y="129.4">PD4</text>
<text x="177.5" y="126.8">PD5</text>
<text x="273.3" y="126.8">PD15</text>
<text x="273.3" y="129.4">PD16</text>
<text x="273.3" y="131.9">PD17</text>
<text x="87.9" y="136.1" transform="rotate(-90 87.9 136.1)">1uF/50V</text>
<text x="177.5" y="137.1">PD1</text>
<text x="177.5" y="134.5">PD2</text>
<text x="203.4" y="134.5">BL_VDD</text>
<text x="177.5" y="139.7">PD0</text>
<text x="203.4" y="139.7">SDO</text>
<text x="203.4" y="142.3">SDI</text>
<text x="18" y="145.7">C1</text>
<text x="14.4" y="153.2" transform="rotate(-90 14.4 153.2)">10uF/16V</text>
<text x="75" y="162.8" transform="rotate(-90 75 162.8)">R30</text>
<text x="79.9" y="162.8" transform="rotate(-90 79.9 162.8)">100k</text>
<text x="82.7" y="162.8" transform="rotate(-90 82.7 162.8)">R29</text>
<text x="87.7" y="162.8" transform="rotate(-90 87.7 162.8)">15R</text>
<text x="17" y="183.7" transform="rotate(-90 17 183.7)">BL_GND</text>
<text x="24.7" y="183.7" transform="rotate(-90 24.7 183.7)">BL_VDD</text>
<text x="32.5" y="183.7" transform="rotate(-90 32.5 183.7)">BL_CONTROL</text>
<text x="40.3" y="183.7" transform="rotate(-90 40.3 183.7)">BL_GND</text>
<text x="76.5" y="183.7" transform="rotate(-90 76.5 183.7)">BL_GND</text>
<text x="84.3" y="183.7" transform="rotate(-90 84.3 183.7)">BL_GND</text>
<text x="92.1" y="183.7" transform="rotate(-90 92.1 183.7)">BL_GND</text>
</g>
<g font-size="2.9" fill="#800000">
<text x="229.3" y="188.9">Project-Version:</text>
<text x="229.3" y="194.1">Date / Time:</text>
<text x="229.3" y="199.3">Sheet:</text>
</g>
<g font-size="2.4" fill="#808080">
<text x="111.8" y="59.1">1</text>
<text x="156.6" y="59.1">35</text>
<text x="111.8" y="61.7">2</text>
<text x="111.8" y="64.3">3</text>
<text x="117.8" y="60.2">ENABLE</text>
<text x="117.8" y="62.8">DOTCLK</text>
<text x="117.8" y="65.4">HSYNC</text>
<text x="147.5" y="60.2">NC4</text>
<text x="147.5" y="62.8">NC5</text>
<text x="147.5" y="65.4">NC6</text>
<text x="156.6" y="61.7">36</text>
<text x="156.6" y="64.3">37</text>
<text x="111.8" y="66.9">4</text>
<text x="117.8" y="68">VSYNC</text>
<text x="147.5" y="68">NC7</text>
<text x="147.5" y="70.6">NC8</text>
<text x="156.6" y="66.9">38</text>
<text x="156.6" y="69.4">39</text>
<text x="110.6" y="74.6">33</text>
<text x="110.6" y="77.2">34</text>
<text x="111.8" y="72">9</text>
<text x="117.8" y="73.2">NC1</text>
<text x="117.8" y="75.8">NC2</text>
<text x="146.3" y="75.8">NC10</text>
<text x="147.5" y="73.2">NC9</text>
<text x="156.6" y="72">41</text>
<text x="156.6" y="74.6">42</text>
<text x="156.6" y="77.2">43</text>
<text x="111.8" y="82.4">5</text>
<text x="117.8" y="78.4">NC3</text>
<text x="117.8" y="83.5">CS</text>
<text x="146.3" y="80.9">NC12</text>
<text x="146.3" y="83.5">NC13</text>
<text x="146.5" y="78.3">NC11</text>
<text x="156.6" y="79.8">44</text>
<text x="156.6" y="82.4">47</text>
<text x="110.6" y="87.6">10</text>
<text x="111.8" y="85">6</text>
<text x="117.8" y="86.1">WR/SCL</text>
<text x="117.8" y="88.7">RD</text>
<text x="146.3" y="86.1">NC14</text>
<text x="146.3" y="88.7">NC15</text>
<text x="156.6" y="85">48</text>
<text x="156.6" y="87.6">49</text>
<text x="110.6" y="95.3">46</text>
<text x="111.8" y="90.2">8</text>
<text x="117.8" y="91.3">RS</text>
<text x="156.6" y="95.3">29</text>
<text x="223.1" y="90.2">1</text>
<text x="223.1" y="92.7">2</text>
<text x="223.1" y="95.3">3</text>
<text x="229.1" y="91.3">CS</text>
<text x="229.1" y="93.9">RS</text>
<text x="246" y="91.3">PD1</text>
<text x="246" y="93.9">PD2</text>
<text x="255" y="90.2">6</text>
<text x="255" y="92.7">7</text>
<text x="255" y="95.3">8</text>
<text x="111.8" y="97.9">7</text>
<text x="117.8" y="96.5">SDO</text>
<text x="117.8" y="99.1">SDI</text>
<text x="146.4" y="101.6">PD15</text>
<text x="146.4" y="99.1">PD16</text>
<text x="146.4" y="96.5">PD17</text>
<text x="156.6" y="100.5">27</text>
<text x="156.6" y="97.9">28</text>
<text x="223.1" y="97.9">4</text>
<text x="229.1" y="96.5">WR/SCL</text>
<text x="229.1" y="99.1">RD</text>
<text x="246" y="96.5">PD3</text>
<text x="246" y="99.1">PD4</text>
<text x="246" y="101.6">PD5</text>
<text x="255" y="97.9">9</text>
<text x="255" y="100.5">10</text>
<text x="110.8" y="103.1">11</text>
<text x="117.8" y="104.2">RESET</text>
<text x="146.4" y="106.8">PD13</text>
<text x="146.4" y="104.2">PD14</text>
<text x="156.6" y="105.7">25</text>
<text x="156.6" y="103.1">26</text>
<text x="223.1" y="103.1">5</text>
<text x="229.1" y="104.2">RESET</text>
<text x="246" y="104.2">PD6</text>
<text x="246" y="106.8">PD7</text>
<text x="255" y="103.1">11</text>
<text x="255" y="105.7">12</text>
<text x="110.6" y="108.3">30</text>
<text x="110.6" y="110.9">31</text>
<text x="110.6" y="113.5">32</text>
<text x="117.8" y="109.4">VDD</text>
<text x="117.8" y="112">VCI1</text>
<text x="146.4" y="109.4">PD12</text>
<text x="146.6" y="112">PD11</text>
<text x="156.6" y="113.5">22</text>
<text x="156.6" y="110.9">23</text>
<text x="156.6" y="108.3">24</text>
<text x="221.9" y="110.9">22</text>
<text x="221.9" y="113.5">23</text>
<text x="229.1" y="112">BL_GND</text>
<text x="246" y="109.4">PD8</text>
<text x="255" y="108.3">13</text>
<text x="255" y="113.5">14</text>
<text x="117.8" y="114.6">VCI2</text>
<text x="146.4" y="114.6">PD10</text>
<text x="147.6" y="119.8">PD8</text>
<text x="147.6" y="117.2">PD9</text>
<text x="156.6" y="118.6">20</text>
<text x="156.6" y="116">21</text>
<text x="221.9" y="118.6">24</text>
<text x="229.1" y="114.6">BL_CONTROL PD10</text>
<text x="229.1" y="119.8">VDD</text>
<text x="244.8" y="119.8">PD12</text>
<text x="245" y="117.2">PD11</text>
<text x="255" y="116">15</text>
<text x="255" y="118.6">16</text>
<text x="111.5" y="121.2">A</text>
<text x="111.5" y="123.8">K</text>
<text x="117.8" y="122.4">A</text>
<text x="117.8" y="125">K</text>
<text x="147.6" y="124.9">PD6</text>
<text x="147.6" y="122.4">PD7</text>
<text x="156.6" y="123.8">18</text>
<text x="156.6" y="121.2">19</text>
<text x="221.9" y="121.2">25</text>
<text x="229.1" y="122.4">VCI</text>
<text x="244.8" y="122.4">PD13</text>
<text x="244.8" y="124.9">PD14</text>
<text x="255" y="121.2">17</text>
<text x="255" y="123.8">18</text>
<text x="110.6" y="131.6">40</text>
<text x="147.6" y="130.1">PD4</text>
<text x="147.6" y="127.5">PD5</text>
<text x="156.6" y="131.6">15</text>
<text x="156.6" y="129">16</text>
<text x="156.6" y="126.4">17</text>
<text x="221.9" y="126.4">26</text>
<text x="221.9" y="129">27</text>
<text x="229.1" y="127.5">GND1</text>
<text x="229.1" y="130.1">GND2</text>
<text x="244.8" y="127.5">PD15</text>
<text x="244.8" y="130.1">PD16</text>
<text x="255" y="126.4">19</text>
<text x="255" y="129">20</text>
<text x="255" y="131.6">21</text>
<text x="41.9" y="136.8">8</text>
<text x="47.8" y="137.9">SW</text>
<text x="62.9" y="137.9">VOUT</text>
<text x="73.7" y="136.8">7</text>
<text x="110.6" y="134.2">45</text>
<text x="110.6" y="136.8">50</text>
<text x="117.8" y="132.7">GND1</text>
<text x="117.8" y="135.3">GND2</text>
<text x="117.8" y="137.9">GND3</text>
<text x="147.6" y="137.9">PD1</text>
<text x="147.6" y="135.3">PD2</text>
<text x="147.6" y="132.7">PD3</text>
<text x="156.6" y="136.8">13</text>
<text x="156.6" y="134.2">14</text>
<text x="221.9" y="134.2">28</text>
<text x="229.1" y="135.3">BL_VDD</text>
<text x="244.8" y="132.7">PD17</text>
<text x="41.9" y="141.9">2</text>
<text x="47.8" y="143.1">VIN</text>
<text x="64.7" y="143.1">LDS</text>
<text x="73.7" y="141.9">6</text>
<text x="110.6" y="139.3">51</text>
<text x="117.8" y="140.5">GND4</text>
<text x="147.6" y="140.5">PD0</text>
<text x="156.6" y="139.3">12</text>
<text x="221.9" y="139.3">29</text>
<text x="221.9" y="141.9">30</text>
<text x="229.1" y="140.5">SDO</text>
<text x="229.1" y="143.1">SDI</text>
<text x="41.9" y="147.1">3</text>
<text x="47.8" y="148.3">SHDN</text>
<text x="66.2" y="148.2">FB</text>
<text x="73.7" y="147.1">5</text>
<text x="41.9" y="152.3">1</text>
<text x="47.8" y="153.4">GND</text>
<text x="63.1" y="153.4">RSET</text>
<text x="73.7" y="152.3">4</text>
</g>
<g font-size="2" fill="#808080">
<text x="23.5" y="162" transform="rotate(-90 23.5 162)">R28</text>
<text x="25.4" y="161.6" transform="rotate(-90 25.4 161.6)">0R</text>
<text x="31.3" y="162" transform="rotate(-90 31.3 162)">R27</text>
<text x="33.2" y="161.6" transform="rotate(-90 33.2 161.6)">0R</text>
</g>
</svg>
